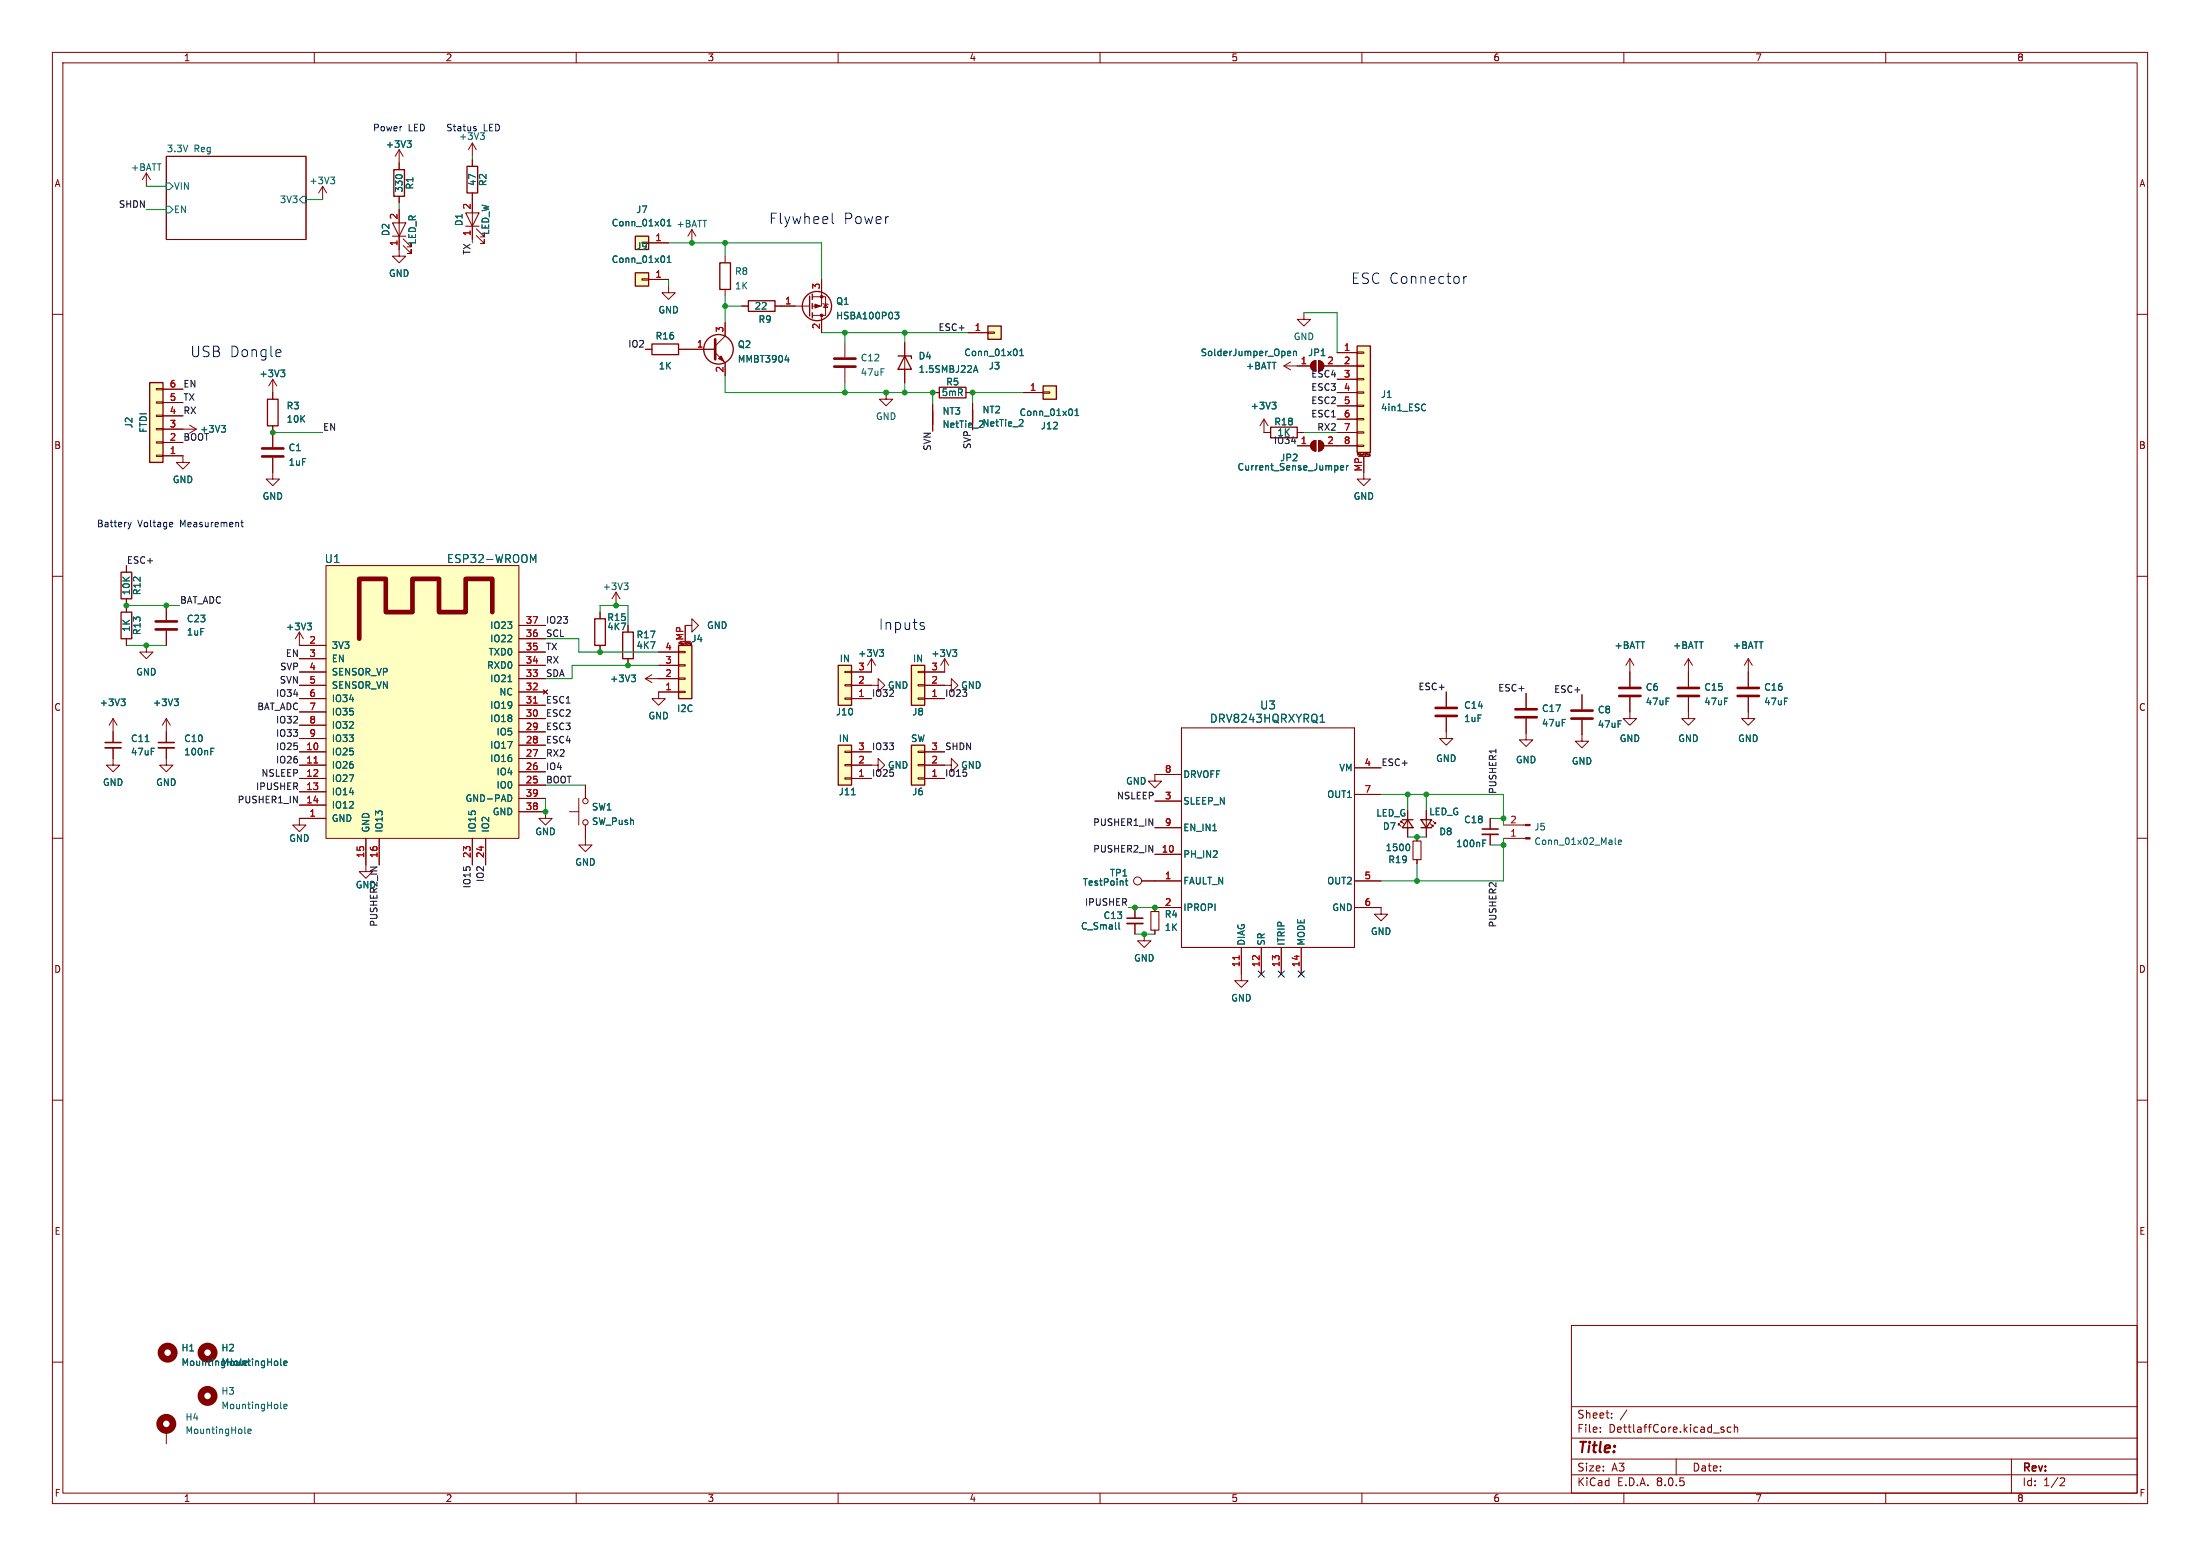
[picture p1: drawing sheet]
<svg xmlns="http://www.w3.org/2000/svg" width="420mm" height="297mm" viewBox="0 0 420 297" stroke-linecap="round" stroke-linejoin="round" font-family="sans-serif">
<g fill="none" stroke="#840000" stroke-width=".19">
<path d="M10 10h400v277h-400zM12 12h396v273h-396zM60 10v2M110 10v2M160 10v2M210 10v2M260 10v2M310 10v2M360 10v2M31.7 29.8h26.7v15.9h-26.7zM10 60h2M408 60h2"/>
<path d="M161.3 65.4v2.8M161.3 70.2v2.8M10 110h2M408 110h2M21.6 137.2v4.5M21.6 137.2l-.8 1.2M21.6 137.2l.8 1.2M31.7 137.2v2.5M31.7 137.2l-.7 1.2M31.7 137.2l.8 1.2M10 160h2M21.6 142.7v3.4h1.3l-1.3 1.2-1.3-1.2h1.3"/>
<path d="M31.7 144.8v1.3h1.3l-1.3 1.2-1.2-1.2h1.2M408 160h2M10 210h2M408 210h2M10 260h2M300 253h108v32h-108zM408 260h2M31.7 273v2.6M300 278.5h108M300 274.5h108M300 268.5h108M305.5 273.2v.2"/>
<path d="M305.5 272.5v.1M307.7 270.5v.2M307.7 269.8v.1M310.6 269.1l-1.3 1.9M320 278.5v3M328.6 272.8l.5 .2 .1 .1-.1 .2-.4 .1M328.6 272.5h.5M330.4 272.5l-.4-.1-.3 .3 .2 .6h.5M331.1 272.5l.2-.1 .4 .1v.9M331.1 271.9v1.5M384 278.5v6.5M60 285v2"/>
<path d="M110 285v2M160 285v2M210 285v2M260 285v2M300 281.5h108M310 285v2M360 285v2M393.5 282.1l.5 .1 .2 .3-1 1.1h1"/>
</g>
<path d="M31.7 34.9h.7l.6 .7-.6 .6h-.7zM31.7 39.4h.7l.6 .6-.6 .6h-.7zM57.8 37.5h.6v1.2h-.6l-.7-.6zM23.1 133.4h.8l-.4 .5M23.6 133.9l.3 .2v.3l-.3 .3M33.3 133.4h.7l-.4 .5M33.8 133.9l.2 .2v.3l-.2 .3M27.7 141.6h.8M46.7 273.4l.2 .2M47.3 273.2l.6-.1v-.3h-.4l-.2 .2 .1 .6h.5M53.6 260.5l.2 .1M54.2 260.2l.6-.1-.1-.2-.3-.1-.2 .2v.6h.5" fill="none" stroke="#006464" stroke-width=".19"/>
<g fill="none" stroke="#840000" stroke-width="1.3">
<circle cx="32" cy="258.2" r="1.27"/>
<circle cx="39.6" cy="258.2" r="1.27"/>
<circle cx="31.7" cy="271.8" r="1.27"/>
</g>
<path d="M20.1 142.7h3" fill="none" stroke="#840000" stroke-width=".33"/>
<path d="M20.1 141.7h3" fill="none" stroke="#840000" stroke-width=".3"/>
<path d="M159.3 70h4M159.3 68.5h4" fill="none" stroke="#840000" stroke-width=".51"/>
<path d="M121.3 45.1h2.5v2.5h-2.5z" fill="#ffffc2"/>
<path d="M122.6 46.2h1.2v.3h-1.2zM123.8 46.4h3.8M132.1 43.8l-.8 1.3M132.1 43.8v2.6M132.1 43.8l.7 1.3M31.7 139.7v2M31.7 142.7v2.1M104.1 154.9v1.3h1.3l-1.3 1.3-1.2-1.3h1.2" fill="none" stroke="#840000" stroke-width=".19"/>
<path d="M121.3 45.1h2.5v2.5h-2.5z" fill="none" stroke="#840000" stroke-width=".25"/>
<path d="M127.4 43.1h.7M127.4 42.2l.3-.3v1.2M40.2 143.4h.5M40.2 142.8h.6" fill="none" stroke="#006464" stroke-width=".19"/>
<path d="M30.2 142.7h3.1" fill="none" stroke="#840000" stroke-width=".33"/>
<path d="M30.2 141.7h3.1" fill="none" stroke="#840000" stroke-width=".3"/>
<path d="M62.2 108h36.9v52h-36.9z" fill="#ffffc2"/>
<g fill="none" stroke="#840000" stroke-width=".19">
<path d="M127.6 54.6v1.3h1.3l-1.3 1.3-1.2-1.3h1.2M123.2 66.7h1.3M129.5 66.7h1.3M62.2 108h36.9v52h-36.9zM99.1 119.4h5M57.1 123.2h5.1M57.1 125.7h5.1M57.1 128.3h5.1M57.1 130.8h5.1M57.1 133.4h5.1M57.1 135.9h5.1M57.1 138.4h5.1"/>
<path d="M99.1 139.7h5M99.1 137.2h5M99.1 134.6h5M99.1 132.1h5M99.1 129.5h5M99.1 127h5M99.1 124.5h5M99.1 121.9h5M103.8 131.7l.7 .8M104.5 131.7l-.7 .8M57.1 156.2h5.1M57.1 143.5h5.1"/>
<path d="M57.1 146.1h5.1M57.1 148.6h5.1M57.1 151.1h5.1M57.1 153.7h5.1M57.1 141h5.1M99.1 149.9h5M99.1 147.3h5M99.1 144.8h5M99.1 142.2h5M99.1 154.9h5M99.1 152.4h5M69.8 160v5.1"/>
<path d="M72.4 160v5.1M90.2 160v5.1M92.7 160v5.1M111.8 160v1.3h1.2l-1.2 1.3-1.3-1.3h1.3"/>
</g>
<path d="M94 116.8v-6.3h-5.1v6.3h-5.1v-6.3h-5.1v6.3h-5v-6.3h-5.1v11.4" fill="none" stroke="#840000" stroke-width=".89"/>
<path d="M101.8 134.2h.8M59.9 145.6h.8" fill="none" stroke="#a90000" stroke-width=".19"/>
<path d="M101.3 105.9l.5 1 .5-1v1.5M97 130.1h.7M97.3 151.7a.68 .68 0 0 1 .4 .6 .68 .68 0 0 1-.4 .7" fill="none" stroke="#006464" stroke-width=".19"/>
<path d="M124.5 65.7h5v2h-5z" fill="none" stroke="#840000" stroke-width=".25"/>
<path d="M121.3 52.1h2.5v2.5h-2.5z" fill="#ffffc2"/>
<g fill="none" stroke="#840000" stroke-width=".19">
<path d="M90.2 27.3v2.5M90.2 30.5v1.3M90.2 36.8v8.9M90.2 27.3l-.8 1.3M90.2 27.3l.7 1.3M90.9 45l1.6 1.5v-.8v.8h-.8M90.9 43.7l1.6 1.5v-.7v.7h-.8M122.6 53.2h1.2v.3h-1.2zM123.8 53.3h3.8M119.9 119.4v1.3M119.9 125.7v1.3M123.2 129.5l1.3 .8"/>
<path d="M123.2 129.5h2.5M124.5 128.8l-1.3 .7M125.7 132.1v1.3h1.3l-1.3 1.2-1.2-1.2h1.2"/>
</g>
<path d="M89.2 31.8h2v5h-2zM121.3 52.1h2.5v2.5h-2.5zM118.9 120.7h2v5h-2z" fill="none" stroke="#840000" stroke-width=".25"/>
<path d="M91.7 25.3h.8l-.5 .5M92.2 25.8l.3 .3v.3l-.3 .2M127.4 50.1h.7M127.4 49.2l.3-.4v1.3M120.5 128.8h.8l-.4 .5M121.1 129.3l.2 .3v.3l-.2 .2" fill="none" stroke="#006464" stroke-width=".19"/>
<path d="M88.9 40.6h2.5l-1.2 2.6zM88.9 43.2h2.5" fill="none" stroke="#840000" stroke-width=".2"/>
<path d="M129.5 123.2h2.6v10.2h-2.6z" fill="#ffffc2"/>
<g fill="none" stroke="#840000" stroke-width=".19">
<path d="M138.4 48.9v1.3M138.4 55.2v1.3M141.6 58.4h1.3M148 58.4h6.6M155.1 56.6h2.5v3.6h-2.5M156.8 53.3v5.1h-1.7M157.1 57.9l1 .3M157.6 58l.4 .7h-.8zM130.8 66.7h5.7M136.5 67.3l1.9 1.9v2.6M138.4 61.6v2.5l-1.9 1.9M156.8 60.2v3.3"/>
<path d="M178.1 74.9h1.2M184.4 74.9h1.3M114.6 116.8v1.3M117.6 113l-.8 1.3M117.6 113v2.6M117.6 113l.8 1.3M132.1 119.4v1.3l1.2-1.3-1.2-1.3v1.3h-1.3v3M114.6 123.2v1.3M125.7 132.1h3.8M125.7 129.5h3.8M125.7 127h3.8M125.7 124.5h3.8"/>
<path d="M129.5 124.3h1.3v.3h-1.3zM129.5 126.9h1.3v.2h-1.3zM129.5 129.4h1.3v.3h-1.3zM129.5 132h1.3v.2h-1.3zM129.6 123v-.4l.1 .3 .2-.3v.4M129.8 122.4h2M131.1 122.6v.3M131.3 122.6h.1M276.1 132.1v2.8M276.1 136.9v2.8M311.1 135.9v1.3h1.3l-1.3 1.2-1.2-1.2h1.2M311.1 125.7l-.7 1.3"/>
<path d="M311.1 125.7v2.6M311.1 125.7l.8 1.3M322.3 135.9v1.3h1.3l-1.3 1.2-1.2-1.2h1.2M57.1 156.2v1.3h1.3l-1.3 1.3-1.2-1.3h1.2M108.7 154.9h1.8M110.5 152.4v5.1M111.8 149.9v2.5M111.8 157.5v2.5M272.3 156.2v3.6M273 157.2l.6 .5v-.2v.2h-.3M273.6 156.7l.5 .5v-.2v.2h-.3M284.5 156.2v2"/>
<path d="M284.5 159.3v2M69.8 165.1v1.3h1.3l-1.3 1.2-1.2-1.2h1.2M216.7 173.2v2.1M216.7 176.3v2M220.5 173.2v.8M220.5 177.5v.8"/>
<circle cx="111.8" cy="157" r=".51"/>
<circle cx="111.8" cy="152.9" r=".51"/>
</g>
<g fill="none" stroke="#840000" stroke-width=".25">
<path d="M137.4 50.2h2v5h-2zM142.9 57.4h5.1v2h-5.1zM154.6 56.5v3.8M155.1 56.1v1.1M155.1 57.9v1M155.1 59.7v1M179.3 73.9h5.1v2h-5.1zM113.5 118.1h2.1v5.1h-2.1zM129.5 123.2h2.6v10.2h-2.6zM271.3 156.5h2l-1 1.5zM271.3 158h2"/>
<circle cx="156" cy="58.4" r="2.79"/>
<circle cx="137.2" cy="66.7" r="2.82"/>
</g>
<path d="M136.5 64.8v3.8M274.1 136.7h4M274.1 135.1h4" fill="none" stroke="#840000" stroke-width=".51"/>
<g fill="#840000" stroke="#840000" stroke-width=".19">
<path d="M137.2 68.5l.5-.6 .5 1.1z"/>
<path d="M155.6 58l1 .4-1 .4z"/>
<circle cx="156.8" cy="56.6" r=".25"/>
<circle cx="156.8" cy="60.2" r=".25"/>
</g>
<path d="M170.8 59.6h.8l-.4 .5 .3 .1 .1 .4-.2 .3h-.4M149.9 68.7h.7M150.5 68.3v.8M119.1 111.3h.8l-.4 .5M119.7 111.8l.2 .2v.3l-.2 .2M213.6 176.1v1.1l.2 .2M283.1 161h.4M283.1 160.3h.6" fill="none" stroke="#006464" stroke-width=".19"/>
<path d="M283 159.3h3M215.1 176.3h3.1" fill="none" stroke="#840000" stroke-width=".33"/>
<path d="M283 158.2h3M215.1 175.3h3.1" fill="none" stroke="#840000" stroke-width=".3"/>
<path d="M219.7 174h1.5v3.5h-1.5z" fill="none" stroke="#840000" stroke-width=".2"/>
<path d="M188.6 62.2h2.5v2.6h-2.5z" fill="#ffffc2"/>
<path d="M184.8 63.5h3.8M188.6 63.4h1.3v.2h-1.3z" fill="none" stroke="#840000" stroke-width=".19"/>
<path d="M188.6 62.2h2.5v2.6h-2.5z" fill="none" stroke="#840000" stroke-width=".25"/>
<path d="M194.7 67.9h.7M194.7 67l.3-.4v1.3" fill="none" stroke="#006464" stroke-width=".19"/>
<path d="M160 142.2h2.6v7.7h-2.6z" fill="#ffffc2"/>
<path d="M161.3 143.4h1.3v.2h-1.3zM161.3 145.9h1.3v.3h-1.3zM161.3 148.5h1.3v.2h-1.3zM162.6 148.6h3.8M162.6 146.1h3.8M162.6 143.5h3.8" fill="none" stroke="#840000" stroke-width=".19"/>
<path d="M160 142.2h2.6v7.7h-2.6z" fill="none" stroke="#840000" stroke-width=".25"/>
<path d="M162.6 151.7h.7" fill="none" stroke="#006464" stroke-width=".19"/>
<path d="M160 127h2.6v7.6h-2.6z" fill="#ffffc2"/>
<g fill="none" stroke="#840000" stroke-width=".19">
<path d="M248.9 59.7v1.3h1.3l-1.3 1.2-1.3-1.2h1.3M185.7 77v5M245.1 69.9l1.3 .7M245.1 69.9h5.1M246.4 69.1l-1.3 .8M250.5 69.1l.7-.3v2.1a1.02 1.02 0 0 1-.9-.7 1.02 1.02 0 0 1 .2-1.1zM251.7 68.8a1.02 1.02 0 0 1 1 1.1 1.02 1.02 0 0 1-1 1zM252.7 69.9h2.6M241.3 80l-.8 1.3M241.3 80v2.6M241.3 80l.8 1.3M161.3 128.1h1.3v.3h-1.3z"/>
<path d="M161.3 130.7h1.3v.2h-1.3zM161.3 133.2h1.3v.3h-1.3zM162.6 130.8h5v-1.3l1.3 1.3-1.3 1.3v-1.3M162.6 133.4h3.8M166.4 125.7v2.6h-3.8M166.4 125.7l.7 1.3M166.4 125.7l-.8 1.3M276.1 139.7v1.3h1.3l-1.3 1.2-1.3-1.2h1.3M322.3 128.3v2.8M322.3 133.1v2.8M333.8 133.1v4.1h1.2l-1.2 1.2-1.3-1.2h1.3M333.8 125.7v5.4"/>
<path d="M333.8 125.7l-.8 1.3M333.8 125.7l.7 1.3M166.4 146.1h1.2v-1.3l1.3 1.3-1.3 1.2v-1.2M220.5 152.9h5.1M220.5 147.8h5.1M220.5 158h5.1M258.6 146.6h5.1M258.6 151.6h5.1M267.2 157.2h-.2v.3v-.3l.5 .5M267.7 156.7h-.2v.3v-.3l.5 .5M268.7 156.5v3.3M270.5 159.8v.7"/>
<path d="M218.4 178.3v1.3h1.3l-1.3 1.2-1.2-1.2h1.2M220.5 168.1h5.1M220.5 163.1h5.1M220.5 173.2h5.1M258.6 173.2h5.1v1.3h1.2l-1.2 1.3-1.3-1.3h1.3M258.6 168.1h5.1M270.5 164.1v.7M237 180.8v6.4h1.3l-1.3 1.3-1.3-1.3h1.3M240.8 180.8v5.1M244.6 180.8v5.1M248.4 180.8v5.1"/>
</g>
<path d="M185.7 78.2v2.6M160 127h2.6v7.6h-2.6zM267.7 156.5h2M268.7 156.5l1 1.5h-2z" fill="none" stroke="#840000" stroke-width=".25"/>
<path d="M320.3 132.8h4.1M320.3 131.3h4.1M331.7 132.8h4.1M331.7 131.3h4.1" fill="none" stroke="#840000" stroke-width=".51"/>
<g fill="#840000" stroke="#840000" stroke-width=".19">
<path d="M250.5 69.1l.7-.3v2.1a1.02 1.02 0 0 1-.9-.7 1.02 1.02 0 0 1 .2-1.1z"/>
<path d="M251.7 68.8a1.02 1.02 0 0 1 1 1.1 1.02 1.02 0 0 1-1 1z"/>
</g>
<path d="M242.8 76.8h.8l-.4 .5M243.4 77.3l.2 .2v.3l-.2 .2M245.9 67.8h.4M245.9 67.1l.3-.1 .2 .3-.6 .2M246.9 67.2l.2-.2 .3 .1 .1 .8M246.9 67v.9M195.3 80.3l-.1 .3-.7 .8h.8M167.9 124h.8l-.5 .5M168.4 124.5l.3 .2v.4l-.3 .2M252 137.9h.9M252.3 136.6l.1-.3v1.6M268.8 161.1a.79 .79 0 0 1 0 1.3" fill="none" stroke="#006464" stroke-width=".19"/>
<path d="M225.6 138.9h33v41.9h-33zM269.7 160.5h1.6v3.6h-1.6z" fill="none" stroke="#840000" stroke-width=".2"/>
<path d="M236.6 182.4v.7" fill="none" stroke="#a90000" stroke-width=".19"/>
<path d="M199.1 73.7h2.6v2.5h-2.6z" fill="#ffffc2"/>
<g fill="none" stroke="#840000" stroke-width=".19">
<path d="M52.1 74.9v1.3M169.2 74.9v1.3h1.2l-1.2 1.3-1.3-1.3h1.3M172.7 65.4v7.6M178.1 77.2v5.1M195.3 74.9h3.8M199.1 74.8h1.3v.3h-1.3zM34.9 87v1.3h-1.2l1.2 1.2 1.3-1.2h-1.3M52.1 87.4v4h1.2l-1.2 1.3-1.3-1.3h1.3M52.1 81.3v4M241.3 82.6h1.3M247.6 85.1h2.6M247.6 82.6h1.3"/>
<path d="M250.5 84.4l.7-.3v2a1.02 1.02 0 0 1-.9-.6 1.02 1.02 0 0 1 .2-1.1zM251.7 84.1a1.02 1.02 0 0 1 1 1 1.02 1.02 0 0 1-1 1zM252.7 85.1h2.6M311.1 128.3v2.8M311.1 133.1v2.8M322.3 125.7l-.7 1.3M322.3 125.7v2.6M322.3 125.7l.8 1.3M220.5 147.8v1.3h1.2l-1.2 1.3-1.3-1.3h1.3M217.9 168.1h2.6"/>
<circle cx="217.2" cy="168.1" r=".76"/>
</g>
<path d="M51.1 76.2h2v5.1h-2zM171.4 67.9h2.6v.6M172.7 67.9l1.3 2.6h-2.6zM178.1 78.5v2.5M199.1 73.7h2.6v2.5h-2.6zM242.6 81.5h5v2.1h-5z" fill="none" stroke="#840000" stroke-width=".25"/>
<path d="M185.8 71.1l.5-1.3 .4 1.3M186 70.7h.6M205.2 79.3h.7M205.2 78.4l.4-.4v1.3M255.9 89.3l.6-.1-.1-.3h-.3l-.2 .2 .1 .6h.4M257 88.9v.8M257.4 88.9l-.4 .2M214.8 168.1h.5M215 167.7v1.1l.3 .2" fill="none" stroke="#006464" stroke-width=".19"/>
<path d="M50 87.1h4.1M50 85.6h4.1M309.1 132.8h4.1M309.1 131.3h4.1" fill="none" stroke="#840000" stroke-width=".51"/>
<g fill="#840000" stroke="#840000" stroke-width=".19">
<path d="M250.5 84.4l.7-.3v2a1.02 1.02 0 0 1-.9-.6 1.02 1.02 0 0 1 .2-1.1z"/>
<path d="M251.7 84.1a1.02 1.02 0 0 1 1 1 1.02 1.02 0 0 1-1 1z"/>
</g>
<path d="M259.1 66h2.5v20.4h-2.5z" fill="#ffffc2"/>
<g fill="none" stroke="#840000" stroke-width=".19">
<path d="M255.3 67.3h3.8M255.3 69.9h3.8M255.3 72.4h3.8M255.3 74.9h3.8M255.3 77.5h3.8M259.1 79.9h1.2v.2h-1.2zM259.1 77.3h1.2v.3h-1.2zM259.1 74.8h1.2v.3h-1.2zM259.1 72.3h1.2v.2h-1.2zM259.1 69.7h1.2v.3h-1.2zM259.1 67.2h1.2v.2h-1.2zM255.3 80h3.8"/>
<path d="M255.3 82.6h3.8M255.3 85.1h3.8M259.1 85h1.2v.2h-1.2zM259.1 82.4h1.2v.3h-1.2zM259.2 86.9v-.4l.1 .3 .1-.3v.4M259.3 87.1h2.1M260.3 87.1v4.3h1.3l-1.3 1.3-1.2-1.3h1.2M260.6 86.5v.4M260.8 86.5h.1M261.4 86.7v.2h.1M261.4 86.7h.1v.3h-.1M261.4 86.7h.1"/>
<path d="M24.1 108v1.2M24.1 114.3v1.3M180.3 130.8h1.3v-1.3l1.3 1.3-1.3 1.3v-1.3M180.3 146.1h1.3v-1.3l1.3 1.3-1.3 1.2v-1.2"/>
</g>
<path d="M259.1 66h2.5v20.4h-2.5zM23.1 109.2h2v5.1h-2z" fill="none" stroke="#840000" stroke-width=".25"/>
<path d="M271.9 77.1l.3 .2M272.2 78.3l-.3 .1" fill="none" stroke="#006464" stroke-width=".19"/>
<path d="M174 142.2h2.5v7.7h-2.5z" fill="#ffffc2"/>
<path d="M175.3 143.4h1.2v.2h-1.2zM175.3 145.9h1.2v.3h-1.2zM175.3 148.5h1.2v.2h-1.2zM176.5 148.6h3.8M176.5 146.1h3.8M176.5 143.5h3.8" fill="none" stroke="#840000" stroke-width=".19"/>
<path d="M174 142.2h2.5v7.7h-2.5z" fill="none" stroke="#840000" stroke-width=".25"/>
<path d="M174 127h2.5v7.6h-2.5z" fill="#ffffc2"/>
<g fill="none" stroke="#840000" stroke-width=".19">
<path d="M27.9 33l-.7 1.3M27.9 33v2.6M27.9 33l.8 1.3M61.6 35.6l-.8 1.2M61.6 35.6v2.5M61.6 35.6l.8 1.2M76.2 28.6v3.8M76.2 37.5v1.2M76.2 28.6l-.8 1.2M76.2 28.6l.8 1.2M76.2 40v8.9h1.3l-1.3 1.3-1.3-1.3h1.3M77 46.9l1.5 1.5v-.8v.8h-.8"/>
<path d="M77 45.6l1.5 1.5v-.7v.7h-.8M31.7 115.6v2.8M31.7 120.4v2.8M57.1 120.7l-.7 1.2M57.1 120.7v2.5M57.1 120.7l.8 1.2M175.3 128.1h1.2v.3h-1.2zM175.3 130.7h1.2v.2h-1.2zM175.3 133.2h1.2v.3h-1.2zM176.5 133.4h3.8M176.5 130.8h3.8M180.3 125.7v2.6h-3.8"/>
<path d="M180.3 125.7l.8 1.3M180.3 125.7l-.7 1.3M291.3 137.2v4h1.3l-1.3 1.3-1.2-1.3h1.2M291.3 132.3v2.8M302 140.2v1.3h1.3l-1.3 1.2-1.3-1.2h1.3"/>
</g>
<path d="M75.2 32.4h2v5.1h-2zM174 127h2.5v7.6h-2.5z" fill="none" stroke="#840000" stroke-width=".25"/>
<path d="M74.9 42.5h2.6l-1.3 2.6zM74.9 45.1h2.6" fill="none" stroke="#840000" stroke-width=".2"/>
<path d="M63.1 33.8h.8l-.4 .5M63.7 34.3l.2 .2v.3l-.2 .3M77.7 26.9h.8l-.4 .5M78.3 27.4l.2 .2v.3l-.2 .2M58.7 118.9h.7l-.4 .5M59.2 119.4l.2 .3v.3l-.2 .2M181.9 124h.7l-.4 .5M182.4 124.5l.2 .2v.4l-.2 .2M53.6 268.7l.2 .2M54.2 268.5l.6-.2-.1-.2-.3-.1-.2 .2v.6h.5" fill="none" stroke="#006464" stroke-width=".19"/>
<path d="M29.7 118.6h4.1M29.7 120.1h4.1M289.3 136.9h4.1M289.3 135.4h4.1" fill="none" stroke="#840000" stroke-width=".51"/>
<circle cx="39.6" cy="266.4" r="1.27" fill="none" stroke="#840000" stroke-width="1.3"/>
<path d="M28.6 73h2.5v15.3h-2.5z" fill="#ffffc2"/>
<g fill="none" stroke="#840000" stroke-width=".19">
<path d="M76.2 31.1v1.3M76.2 37.5v1.2M90.2 30.5v1.3M90.2 36.8v3.8M76.2 40v2.5M76.2 45.1v2.5M90.2 43.2v2.5M123.8 46.4h3.8M123.8 53.3h3.8M141.6 58.4h1.3M148 58.4h3.8M156.8 53.3v2.6"/>
<path d="M29.8 74.2h1.3v.2h-1.3zM29.8 76.7h1.3v.3h-1.3zM29.8 79.2h1.3v.3h-1.3zM31.1 79.4h3.8M31.1 76.8h3.8M31.1 74.3h3.8M52.1 72.4l-.8 1.3M52.1 72.4v3.8M52.1 72.4l.7 1.3M123.2 66.7h1.3M129.5 66.7h7M138.4 61.6v2.5"/>
<path d="M138.4 69.2v2.6M156.8 61v2.5M172.7 65.4v2.5M172.7 70.5v2.5M178.1 77.2v5.1M178.1 74.9h1.2M184.4 74.9h1.3M184.8 63.5h3.8M185.7 77v5M195.3 74.9h3.8M247.6 69.9h2.6M252.7 69.9h6.4"/>
<path d="M255.3 74.9h3.8M255.3 67.3h3.8M255.3 72.4h3.8M255.3 77.5h3.8M29.8 81.8h1.3v.2h-1.3zM29.8 84.3h1.3v.3h-1.3zM29.8 86.9h1.3v.2h-1.3zM31.1 87h3.8M31.1 84.5h3.8M31.1 81.9h6.4M36.2 81.2l1.3 .7M37.5 81.9l-1.3 .8"/>
<path d="M52.1 81.3v4M52.1 87.4v2.8M241.3 82.6h1.3M247.6 82.6h1.3M247.6 85.1h2.6M252.7 85.1h6.4M255.3 80h3.8M255.3 82.6h3.8M260.3 87.1v3.1M24.1 108v1.2M24.1 114.3v2.5M31.7 115.6v2.8"/>
<path d="M99.1 119.4h5M114.6 116.8v1.3M119.9 119.4v1.3M130.8 119.4v3M21.6 139.7v2M24.1 121.9v1.3M27.9 123.2v1.3h1.3l-1.3 1.2-1.2-1.2h1.2M31.7 120.4v2.8M31.7 139.7v2M57.1 133.4h5.1M57.1 130.8h5.1M57.1 128.3h5.1"/>
<path d="M57.1 123.2h5.1M57.1 125.7h5.1M57.1 135.9h5.1M57.1 138.4h5.1M99.1 132.1h5M99.1 129.5h5M99.1 127h5M99.1 124.5h5M99.1 139.7h5M99.1 137.2h5M99.1 134.6h5M99.1 121.9h5"/>
<path d="M103.8 131.7l.7 .8M104.5 131.7l-.7 .8M114.6 123.2v1.3M119.9 125.7v1.3M125.7 132.1h3.8M125.7 129.5h3.8M125.7 127h3.8M125.7 124.5h3.8M162.6 133.4h3.8M162.6 130.8h3.8M162.6 128.3h3.8M176.5 133.4h3.8"/>
<path d="M176.5 130.8h3.8M176.5 128.3h3.8M276.1 132.1v2.8M276.1 136.9v2.8M291.3 132.3v2.8M291.3 137.2v2.8M302 132.6v2.8M302 137.4v2.8M311.1 128.3v2.8M311.1 133.1v2.8M322.3 128.3v2.8M322.3 133.1v2.8"/>
<path d="M333.8 128.3v2.8M333.8 133.1v2.8M21.6 142.7v2.1M31.7 142.7v2.1M57.1 148.6h5.1M57.1 146.1h5.1M57.1 143.5h5.1M57.1 156.2h5.1M57.1 151.1h5.1M57.1 153.7h5.1M57.1 141h5.1M99.1 149.9h5"/>
<path d="M99.1 147.3h5M99.1 144.8h5M99.1 142.2h5M99.1 154.9h5M99.1 152.4h5M111.8 149.9v2.5M111.8 157.5v2.5M162.6 148.6h3.8M162.6 146.1h3.8M162.6 143.5h3.8M176.5 148.6h3.8M176.5 146.1h3.8"/>
<path d="M176.5 143.5h3.8M220.5 152.9h5.1M220.5 147.8h5.1M220.5 158h5.1M258.6 146.6h5.1M258.6 151.6h5.1M268.7 158v1.8M270.5 159.8v.7M272.3 158v1.8M284.5 156.2v2M284.5 159.3v2M287 157.5h4.2"/>
<path d="M69.8 160v5.1M72.4 160v5.1M90.2 160v5.1M92.7 160v5.1M216.7 173.2v2.1M216.7 176.3v2M217.9 168.1h7.7M220.5 177.5v.8M220.5 163.1h5.1M225.6 173.2h-5.1v.8M258.6 168.1h5.1M258.6 173.2h5.1"/>
<path d="M270.5 164.1v.7M287 160h4.2M237 180.8v5.1M240.8 180.8v5.1M244.6 180.8v5.1M248.4 180.8v5.1"/>
</g>
<path d="M28.6 73h2.5v15.3h-2.5zM23.1 116.8h2v5.1h-2z" fill="none" stroke="#840000" stroke-width=".25"/>
<g fill="none" stroke="#006464" stroke-width=".19">
<path d="M77.7 26.9h.8l-.4 .5M78.3 27.4l.2 .2v.3l-.2 .2M127.4 43.1h.7M127.4 42.2l.3-.3v1.2M127.4 49.2l.3-.4v1.3M127.4 50.1h.7M170.8 59.6h.8l-.4 .5 .3 .1 .1 .4-.2 .3h-.4M53.6 70.6h.8l-.5 .5M54.1 71.1l.3 .3v.3l-.3 .2M149.9 68.7h.7M150.5 68.3v.8M185.8 71.1l.5-1.3 .4 1.3"/>
<path d="M186 70.7h.6M194.7 67.9h.7M194.7 67l.3-.4v1.3M205.2 79.3h.7M205.2 78.4l.4-.4v1.3M242.8 76.8h.8l-.4 .5M243.4 77.3l.2 .2v.3l-.2 .2M245.9 67.8h.4M245.9 67.1l.3-.1 .2 .3-.6 .2M246.9 67.2l.2-.2 .3 .1 .1 .8M246.9 67v.9M271.9 77.1l.3 .2"/>
<path d="M272.2 78.3l-.3 .1M42.3 81.2h.7l-.4 .5M42.8 81.7l.2 .3v.3l-.2 .2M195.3 80.3l-.1 .3-.7 .8h.8M255.9 89.3l.6-.1-.1-.3h-.3l-.2 .2 .1 .6h.4M257 88.9v.8M257.4 88.9l-.4 .2M58.7 118.9h.7l-.4 .5M59.2 119.4l.2 .3v.3l-.2 .2M101.3 105.9l.5 1 .5-1v1.5M23.1 133.4h.8l-.4 .5M23.6 133.9l.3 .2v.3l-.3 .3"/>
<path d="M33.3 133.4h.7l-.4 .5M33.8 133.9l.2 .2v.3l-.2 .3M97 130.1h.7M120.5 128.8h.8l-.4 .5M121.1 129.3l.2 .3v.3l-.2 .2M167.9 124h.8l-.5 .5M168.4 124.5l.3 .2v.4l-.3 .2M181.9 124h.7l-.4 .5M182.4 124.5l.2 .2v.4l-.2 .2M252 137.9h.9M252.3 136.6l.1-.3v1.6M27.7 141.6h.8"/>
<path d="M40.2 143.4h.5M40.2 142.8h.6M97.3 151.7a.68 .68 0 0 1 .4 .6 .68 .68 0 0 1-.4 .7M162.6 151.7h.7M308.3 159.9v1.1l.2 .2M213.6 176.1v1.1l.2 .2M214.8 168.1h.5M215 167.7v1.1l.3 .2M268.8 161.1a.79 .79 0 0 1 0 1.3M283.1 160.3h.6M283.1 161h.4M308.9 160.8l.7-.1-.1-.3-.4-.1-.2 .2 .1 .6h.5"/>
<path d="M53.6 260.5l.2 .1M54.2 260.2l.6-.1-.1-.2-.3-.1-.2 .2v.6h.5"/>
</g>
<g fill="#840000" stroke="#840000" stroke-width=".19">
<path d="M291.2 157.4h.9v.2h-.9z"/>
<path d="M291.2 159.9h.9v.2h-.9z"/>
</g>
<path d="M300 137.2h4M300 135.6h4" fill="none" stroke="#840000" stroke-width=".51"/>
<path d="M285.6 143v.7" fill="none" stroke="#0f0f0f" stroke-width=".19"/>
<g fill="none" stroke="#0000c2" stroke-width=".19">
<path d="M90.6 24.6h.3v.2l-.4 .2M90.6 24.1l.3 .1M158.9 40.7v1.7l.3 .3M279.4 52.8v1.3M280 52.8l-.4 .1-.2 .3M53.3 66.7l.2 .1 .1 .4-.9 .2M53.5 68l-.2 .1M24.4 99.7l.3 .9M25 99.7l-.3 .9M32.8 99.7l.2 .3-.6 .1M46 99.7h.5M46.2 99.3v1.1l.3 .2"/>
<path d="M24.7 100.6l-.1 .3M32.9 100.5l-.1 .1M175.9 119.5l.5 .1 .1 .3-.3 .2h-.4M175.9 118.8l.5 .1"/>
</g>
<g fill="none" stroke="#009600" stroke-width=".19">
<path d="M27.9 35.6h3.8M58.4 38.1h3.2M76.2 38.7v1.3M90.2 29.8v.7M27.9 40h3.8M90.2 45.7v.7M127.6 46.4h29.2v6.9M127.6 53.3v1.3M138.4 46.4v2.5M138.4 56.5v5.1M138.4 58.4h3.2M248.9 59.7h6.4v7.6"/>
<path d="M138.4 71.8v3.1h39.7v2.3M156.8 63.5h28M161.3 63.5v1.9M161.3 73v1.9M172.7 63.5v1.9M172.7 73v1.9M195.3 74.9h-9.6v2.1M52.1 82.6h9.5M248.9 82.6h6.4M24.1 115.6h10.2M114.6 116.8v-1.2h5.3v3.8M24.1 123.2h7.6"/>
<path d="M104.1 121.9h6.4v2.6h15.2M125.7 127h-16.5v2.5h-5.1M104.1 149.9h7.7M104.1 152.4v2.5M263.7 151.6h23.3v5.9M268.7 151.6v3.1M268.7 159.8h3.6M272.3 151.6v3.1M284.5 156.2h2.5M215.4 173.2h5.1M216.7 178.3h3.8M270.5 164.8v3.3"/>
<path d="M284.5 161.3h2.5M287 160v8.1h-23.3"/>
</g>
<path d="M240.2 185.3l1.2 1.2M241.4 185.3l-1.2 1.2M244 185.3l1.2 1.2M245.2 185.3l-1.2 1.2M247.8 185.3l1.2 1.2M249 185.3l-1.2 1.2" fill="none" stroke="#000084" stroke-width=".19"/>
<path d="M101.8 134.2h.8M59.9 145.6h.8M236.6 182.4v.7" fill="none" stroke="#a90000" stroke-width=".19"/>
<g fill="#009600" stroke="#009600" stroke-width=".19">
<circle cx="172.7" cy="74.9" r=".46"/>
<circle cx="161.3" cy="74.9" r=".46"/>
<circle cx="169.2" cy="74.9" r=".46"/>
<circle cx="172.7" cy="63.5" r=".46"/>
<circle cx="138.4" cy="46.4" r=".46"/>
<circle cx="132.1" cy="46.4" r=".46"/>
<circle cx="138.4" cy="58.4" r=".46"/>
<circle cx="161.3" cy="63.5" r=".46"/>
<circle cx="220.5" cy="173.2" r=".46"/>
<circle cx="216.7" cy="173.2" r=".46"/>
<circle cx="287" cy="161.3" r=".46"/>
<circle cx="218.4" cy="178.3" r=".46"/>
<circle cx="270.5" cy="168.1" r=".46"/>
<circle cx="270.5" cy="159.8" r=".46"/>
<circle cx="52.1" cy="82.6" r=".46"/>
<circle cx="27.9" cy="123.2" r=".46"/>
<circle cx="24.1" cy="115.6" r=".46"/>
<circle cx="31.7" cy="115.6" r=".46"/>
<circle cx="178.1" cy="74.9" r=".46"/>
<circle cx="185.7" cy="74.9" r=".46"/>
<circle cx="117.6" cy="115.6" r=".46"/>
<circle cx="119.9" cy="127" r=".46"/>
<circle cx="114.6" cy="124.5" r=".46"/>
<circle cx="268.7" cy="151.6" r=".46"/>
<circle cx="272.3" cy="151.6" r=".46"/>
<circle cx="287" cy="156.2" r=".46"/>
<circle cx="104.1" cy="154.9" r=".46"/>
</g>
<g font-size="2.8" fill="#0000c2">
<text x="146.7" y="42.9">Flywheel</text>
<text x="160.9" y="42.9">Power</text>
<text x="257.8" y="54.4">ESC Connector</text>
<text x="36.2" y="68.3">USB Dongle</text>
<text x="167.6" y="120.4">Inputs</text>
</g>
<text font-size="2.8" fill="#840000" x="301" y="277.9">Title:</text>
<g font-size="2.1" fill="#006464">
<text x="61.9" y="107.7">U1</text>
<text x="85.2" y="107.7">ESP32-WROOM</text>
<text x="240.5" y="135.6">U3</text>
<text x="230.9" y="138.2">DRV8243HQRXYRQ1</text>
</g>
<g font-size="2.1" fill="#840000">
<text x="301" y="273.7">File:</text>
<text x="301" y="271">Sheet:</text>
<text x="307.1" y="273.7">DettlaffCore.kicad_sch</text>
<text x="301" y="281.1">Size:</text>
<text x="307.6" y="281.1">A3</text>
<text x="323" y="281.1">Date:</text>
<text x="386" y="281.3">Rev:</text>
<text x="301" y="283.9">KiCad</text>
<text x="308.7" y="283.9">E.D.A.</text>
<text x="316.3" y="283.9">8.0.5</text>
<text x="386" y="283.9">Id:</text>
<text x="390.1" y="283.9">1/2</text>
</g>
<g font-size="1.8" fill="#840000">
<text x="35" y="11.9">1</text>
<text x="85" y="11.9">2</text>
<text x="135" y="11.9">3</text>
<text x="185" y="11.9">4</text>
<text x="235" y="11.9">5</text>
<text x="285" y="11.9">6</text>
<text x="335" y="11.9">7</text>
<text x="385" y="11.9">8</text>
<text x="10.3" y="35.9">A</text>
<text x="408.3" y="35.9">A</text>
<text x="10.3" y="85.9">B</text>
<text x="408.2" y="85.9">B</text>
<text x="10.3" y="135.9">C</text>
<text x="408.2" y="135.9">C</text>
<text x="272.7" y="155.8">LED_G</text>
<text x="262.6" y="156.1">LED_G</text>
<text x="10.3" y="185.9">D</text>
<text x="408.2" y="185.9">D</text>
<text x="10.3" y="235.9">E</text>
<text x="408.3" y="235.9">E</text>
<text x="10.3" y="285.9">F</text>
<text x="35" y="286.9">1</text>
<text x="85" y="286.9">2</text>
<text x="135" y="286.9">3</text>
<text x="185" y="286.9">4</text>
<text x="235" y="286.9">5</text>
<text x="285" y="286.9">6</text>
<text x="335" y="286.9">7</text>
<text x="385" y="286.9">8</text>
<text x="408.3" y="285.9">F</text>
</g>
<g font-size="1.8" fill="#006464">
<text x="31.7" y="29.1">3.3V</text>
<text x="37" y="29.1">Reg</text>
<text x="73.6" y="28.4">+3V3</text>
<text x="87.5" y="26.9">+3V3</text>
<text x="24.9" y="32.8">+BATT</text>
<text x="59" y="35.4">+3V3</text>
<text x="91" y="35.6" transform="rotate(-90 91 35.6)">47</text>
<text x="93.1" y="35.6" transform="rotate(-90 93.1 35.6)">R2</text>
<text x="33.1" y="36.4">VIN</text>
<text x="33.1" y="40.9">EN</text>
<text x="53.3" y="39">3V3</text>
<text x="77.1" y="36.8" transform="rotate(-90 77.1 36.8)">330</text>
<text x="79.1" y="36.3" transform="rotate(-90 79.1 36.3)">R1</text>
<text x="121.4" y="40.9">J7</text>
<text x="74.5" y="45.2" transform="rotate(-90 74.5 45.2)">D2</text>
<text x="79.6" y="46.8" transform="rotate(-90 79.6 46.8)">LED_R</text>
<text x="88.5" y="43.3" transform="rotate(-90 88.5 43.3)">D1</text>
<text x="93.6" y="44.9" transform="rotate(-90 93.6 44.9)">LED_W</text>
<text x="116.7" y="43.4">Conn_01x01</text>
<text x="121.4" y="47.9">J9</text>
<text x="129" y="43.6">+BATT</text>
<text x="74.2" y="53.1">GND</text>
<text x="116.7" y="50.4">Conn_01x01</text>
<text x="140.2" y="52.7">R8</text>
<text x="140.2" y="55.4">1K</text>
<text x="144" y="59.3">22</text>
<text x="159.5" y="58.4">Q1</text>
<text x="125.1" y="65">R16</text>
<text x="125.6" y="60">GND</text>
<text x="144.7" y="61.8">R9</text>
<text x="159.5" y="61.1">HSBA100P03</text>
<text x="246.9" y="65.1">GND</text>
<text x="125.7" y="70.7">1K</text>
<text x="140.8" y="66.6">Q2</text>
<text x="140.8" y="69.4">MMBT3904</text>
<text x="164.2" y="69.2">C12</text>
<text x="164.2" y="71.9">47uF</text>
<text x="175.3" y="68.8">D4</text>
<text x="175.3" y="71.3">1.5SMBJ22A</text>
<text x="184" y="68.2">Conn_01x01</text>
<text x="188.7" y="70.7">J3</text>
<text x="229.1" y="68.2">SolderJumper_Open</text>
<text x="237.8" y="70.7">+BATT</text>
<text x="249.6" y="68.2">JP1</text>
<text x="49.4" y="72.2">+3V3</text>
<text x="179.7" y="75.8">5mR</text>
<text x="180.5" y="73.8">R5</text>
<text x="263.5" y="76.1">J1</text>
<text x="25.5" y="81.8" transform="rotate(-90 25.5 81.8)">J2</text>
<text x="28.2" y="82.7" transform="rotate(-90 28.2 82.7)">FTDI</text>
<text x="38.1" y="82.8">+3V3</text>
<text x="54.6" y="78.3">R3</text>
<text x="54.6" y="80.9">10K</text>
<text x="167.1" y="80.4">GND</text>
<text x="179.8" y="81.9">NetTie_2 NetTie_2</text>
<text x="179.8" y="79.3">NT3</text>
<text x="187.5" y="79.1">NT2</text>
<text x="194.5" y="79.6">Conn_01x01</text>
<text x="198.6" y="82.1">J12</text>
<text x="238.7" y="78.3">+3V3</text>
<text x="243.2" y="81.4">R18</text>
<text x="243.8" y="83.4">1K</text>
<text x="263.5" y="78.7">4in1_ESC</text>
<text x="55" y="86.3">C1</text>
<text x="55" y="89.1">1uF</text>
<text x="244.3" y="88.2">JP2</text>
<text x="32.9" y="92.4">GND</text>
<text x="50" y="95.6">GND</text>
<text x="236.1" y="90">Current_Sense_Jumper</text>
<text x="258.3" y="95.6">GND</text>
<text x="25" y="113.7" transform="rotate(-90 25 113.7)">10K</text>
<text x="27" y="113.7" transform="rotate(-90 27 113.7)">R12</text>
<text x="115" y="112.8">+3V3</text>
<text x="35.6" y="119">C23</text>
<text x="115.8" y="118.7">R15</text>
<text x="25" y="120.7" transform="rotate(-90 25 120.7)">1K</text>
<text x="27" y="121.3" transform="rotate(-90 27 121.3)">R13</text>
<text x="35.6" y="121.5">1uF</text>
<text x="54.5" y="120.5">+3V3</text>
<text x="63.2" y="124.1">3V3</text>
<text x="93.2" y="125.3">TXD0</text>
<text x="93.5" y="122.8">IO22</text>
<text x="93.5" y="120.2">IO23</text>
<text x="115.8" y="120.5">4K7</text>
<text x="121.4" y="122">R17</text>
<text x="121.4" y="124.1">4K7</text>
<text x="131.9" y="122.8">J4</text>
<text x="134.9" y="120.2">GND</text>
<text x="163.7" y="125.6">+3V3</text>
<text x="177.7" y="125.6">+3V3</text>
<text x="308.1" y="124.1">+BATT</text>
<text x="319.3" y="124.1">+BATT</text>
<text x="330.7" y="124.1">+BATT</text>
<text x="25.9" y="129.1">GND</text>
<text x="63.2" y="126.6">EN</text>
<text x="63.2" y="129.1">SENSOR_VP</text>
<text x="63.2" y="131.7">SENSOR_VN</text>
<text x="92.9" y="127.9">RXD0</text>
<text x="93.5" y="130.4">IO21</text>
<text x="116.4" y="130.4">+3V3</text>
<text x="160.2" y="126.6">IN</text>
<text x="169.4" y="131.7">GND</text>
<text x="174.2" y="126.6">IN</text>
<text x="183.4" y="131.7">GND</text>
<text x="18.9" y="135">+3V3</text>
<text x="29.1" y="135">+3V3</text>
<text x="63.2" y="134.2">IO34</text>
<text x="63.2" y="136.8">IO35</text>
<text x="93.5" y="135.5">IO19</text>
<text x="95.2" y="132.9">NC</text>
<text x="123.7" y="137.5">GND</text>
<text x="129.2" y="136.1">I2C</text>
<text x="159.5" y="136.8">J10</text>
<text x="166.4" y="133.1">IO32</text>
<text x="174.1" y="136.8">J8</text>
<text x="180.3" y="133.1">IO23</text>
<text x="279.4" y="135.5">C14</text>
<text x="294.3" y="136.1">C17</text>
<text x="304.9" y="136.4">C8</text>
<text x="314.1" y="132">C6</text>
<text x="314.1" y="134.8">47uF</text>
<text x="325.3" y="132">C15</text>
<text x="325.3" y="134.8">47uF</text>
<text x="336.7" y="132">C16</text>
<text x="336.7" y="134.8">47uF</text>
<text x="24.9" y="141.8">C11</text>
<text x="35.1" y="141.8">C10</text>
<text x="63.2" y="139.3">IO32</text>
<text x="63.2" y="141.8">IO33</text>
<text x="93.5" y="143.1">IO17</text>
<text x="93.5" y="138">IO18</text>
<text x="94.7" y="140.6">IO5</text>
<text x="160" y="141.8">IN</text>
<text x="173.8" y="141.8">SW</text>
<text x="279.4" y="138">1uF</text>
<text x="294.3" y="138.9">47uF</text>
<text x="304.9" y="139.1">47uF</text>
<text x="309.1" y="141.8">GND</text>
<text x="320.3" y="141.8">GND</text>
<text x="331.7" y="141.8">GND</text>
<text x="24.9" y="144.4">47uF</text>
<text x="35.1" y="144.4">100nF</text>
<text x="63.2" y="144.4">IO25</text>
<text x="63.2" y="146.9">IO26</text>
<text x="63.2" y="149.5">IO27</text>
<text x="93.5" y="145.6">IO16</text>
<text x="94.7" y="148.2">IO4</text>
<text x="166.4" y="148.3">IO25</text>
<text x="169.4" y="146.9">GND</text>
<text x="180.3" y="148.3">IO15</text>
<text x="183.4" y="146.9">GND</text>
<text x="214.9" y="150">GND</text>
<text x="225.8" y="148.7">DRVOFF</text>
<text x="255.6" y="147.4">VM</text>
<text x="274.1" y="145.6">GND</text>
<text x="289.3" y="145.9">GND</text>
<text x="300" y="146.2">GND</text>
<text x="19.6" y="150.2">GND</text>
<text x="29.7" y="150.2">GND</text>
<text x="63.2" y="152">IO14</text>
<text x="63.2" y="154.5">IO12</text>
<text x="88.8" y="153.3">GND-PAD</text>
<text x="94" y="155.8">GND</text>
<text x="94.7" y="150.7">IO0</text>
<text x="112.9" y="154.9">SW1</text>
<text x="160" y="152">J11</text>
<text x="174.1" y="152">J6</text>
<text x="225.8" y="153.8">SLEEP_N</text>
<text x="253.3" y="152.5">OUT1</text>
<text x="55.1" y="160.9">GND</text>
<text x="63.2" y="157.1">GND</text>
<text x="70.7" y="159" transform="rotate(-90 70.7 159)">GND</text>
<text x="73.3" y="159" transform="rotate(-90 73.3 159)">IO13</text>
<text x="91" y="159" transform="rotate(-90 91 159)">IO15</text>
<text x="93.6" y="159" transform="rotate(-90 93.6 159)">IO2</text>
<text x="102.1" y="159.6">GND</text>
<text x="112.9" y="157.7">SW_Push</text>
<text x="225.8" y="158.9">EN_IN1</text>
<text x="263.9" y="158.6">D7</text>
<text x="274.7" y="159.6">D8</text>
<text x="277.9" y="161.9">100nF</text>
<text x="279.4" y="157.3">C18</text>
<text x="292.8" y="158.7">J5</text>
<text x="292.8" y="161.5">Conn_01x02_Male</text>
<text x="109.7" y="165.4">GND</text>
<text x="211.8" y="167.5">TP1</text>
<text x="225.8" y="163.9">PH_IN2</text>
<text x="264.4" y="162.7">1500</text>
<text x="264.9" y="164.9">R19</text>
<text x="67.8" y="169.8">GND</text>
<text x="206.6" y="169.3">TestPoint</text>
<text x="225.8" y="169">FAULT_N</text>
<text x="253.3" y="169">OUT2</text>
<text x="206.3" y="177.6">C_Small</text>
<text x="210.6" y="175.6">C13</text>
<text x="222.3" y="175.4">R4</text>
<text x="222.3" y="177.9">1K</text>
<text x="225.8" y="174.1">IPROPI</text>
<text x="254.2" y="174.1">GND</text>
<text x="261.6" y="178.7">GND</text>
<text x="216.4" y="183.7">GND</text>
<text x="237.8" y="180.6" transform="rotate(-90 237.8 180.6)">DIAG</text>
<text x="241.7" y="180.6" transform="rotate(-90 241.7 180.6)">SR</text>
<text x="245.5" y="180.6" transform="rotate(-90 245.5 180.6)">ITRIP</text>
<text x="249.3" y="180.6" transform="rotate(-90 249.3 180.6)">MODE</text>
<text x="234.9" y="191.4">GND</text>
<text x="34.6" y="258.1">H1</text>
<text x="34.6" y="260.9">MountingHole</text>
<text x="42.2" y="258.1">H2</text>
<text x="42.2" y="260.9">MountingHole</text>
<text x="42.2" y="266.4">H3</text>
<text x="42.2" y="269.2">MountingHole</text>
<text x="35.3" y="271.4">H4</text>
<text x="35.3" y="273.9">MountingHole</text>
</g>
<g font-size="1.8" fill="#0000c2">
<text x="71.1" y="25.2">Power</text>
<text x="77.9" y="25.2">LED</text>
<text x="85.1" y="25.2">Status</text>
<text x="92.2" y="25.2">LED</text>
<text x="18.4" y="100.7">Battery</text>
<text x="26.3" y="100.7">Voltage</text>
<text x="34.5" y="100.7">Measurement</text>
</g>
<g font-size="1.8" fill="#0f0f0f">
<text x="22.6" y="39.7">SHDN</text>
<text x="89.9" y="48.7" transform="rotate(-90 89.9 48.7)">TX</text>
<text x="179.1" y="63.2">ESC+</text>
<text x="119.8" y="66.4">IO2</text>
<text x="34.9" y="74">EN</text>
<text x="34.9" y="76.6">TX</text>
<text x="250.2" y="72.1">ESC4</text>
<text x="250.2" y="74.7">ESC3</text>
<text x="250.2" y="77.2">ESC2</text>
<text x="34.9" y="79.1">RX</text>
<text x="61.6" y="82.3">EN</text>
<text x="250.2" y="79.7">ESC1</text>
<text x="251.4" y="82.3">RX2</text>
<text x="34.9" y="84.2">BOOT</text>
<text x="177.8" y="86.1" transform="rotate(-90 177.8 86.1)">SVN</text>
<text x="185.4" y="85.8" transform="rotate(-90 185.4 85.8)">SVP</text>
<text x="243.1" y="84.8">IO34</text>
<text x="24.1" y="107.7">ESC+</text>
<text x="34.3" y="115.3">BAT_ADC</text>
<text x="104.1" y="119.1">IO23</text>
<text x="54.5" y="125.5">EN</text>
<text x="104.1" y="124.2">TX</text>
<text x="104.1" y="121.7">SCL</text>
<text x="53.3" y="130.5">SVN</text>
<text x="53.4" y="128">SVP</text>
<text x="104.1" y="129.3">SDA</text>
<text x="104.1" y="126.7">RX</text>
<text x="270.7" y="131.8">ESC+</text>
<text x="49" y="135.6">BAT_ADC</text>
<text x="52.6" y="133.1">IO34</text>
<text x="104.1" y="134.4">ESC1</text>
<text x="104.1" y="136.9">ESC2</text>
<text x="285.9" y="132.1">ESC+</text>
<text x="296.6" y="132.3">ESC+</text>
<text x="52.6" y="143.2">IO25</text>
<text x="52.6" y="140.7">IO33</text>
<text x="52.6" y="138.2">IO32</text>
<text x="104.1" y="139.4">ESC3</text>
<text x="104.1" y="142">ESC4</text>
<text x="166.4" y="143.2">IO33</text>
<text x="180.3" y="143.2">SHDN</text>
<text x="49.8" y="148.3">NSLEEP</text>
<text x="52.6" y="145.8">IO26</text>
<text x="104.1" y="144.5">RX2</text>
<text x="104.1" y="149.6">BOOT</text>
<text x="104.1" y="147.1">IO4</text>
<text x="263.7" y="146.3">ESC+</text>
<text x="45.3" y="153.4">PUSHER1_IN</text>
<text x="48.8" y="150.9">IPUSHER</text>
<text x="213.1" y="152.6">NSLEEP</text>
<text x="285.7" y="151.6" transform="rotate(-90 285.7 151.6)">PUSHER1</text>
<text x="208.6" y="157.7">PUSHER1_IN</text>
<text x="208.6" y="162.8">PUSHER2_IN</text>
<text x="89.9" y="169.7" transform="rotate(-90 89.9 169.7)">IO15</text>
<text x="92.4" y="168.4" transform="rotate(-90 92.4 168.4)">IO2</text>
<text x="207" y="173">IPUSHER</text>
<text x="72.1" y="177" transform="rotate(-90 72.1 177)">PUSHER2_IN</text>
<text x="285.7" y="177.1" transform="rotate(-90 285.7 177.1)">PUSHER2</text>
</g>
<g font-size="1.8" fill="#a90000">
<text x="75.9" y="42" transform="rotate(-90 75.9 42)">2</text>
<text x="89.9" y="40.1" transform="rotate(-90 89.9 40.1)">2</text>
<text x="75.9" y="47.1" transform="rotate(-90 75.9 47.1)">1</text>
<text x="89.9" y="45.2" transform="rotate(-90 89.9 45.2)">1</text>
<text x="125" y="46.1">1</text>
<text x="125" y="53.1">1</text>
<text x="149.8" y="58.2">1</text>
<text x="156.6" y="55.3" transform="rotate(-90 156.6 55.3)">3</text>
<text x="138.2" y="63.6" transform="rotate(-90 138.2 63.6)">3</text>
<text x="156.6" y="62.9" transform="rotate(-90 156.6 62.9)">2</text>
<text x="186" y="63.2">1</text>
<text x="133" y="66.4">1</text>
<text x="138.2" y="71.2" transform="rotate(-90 138.2 71.2)">2</text>
<text x="248.2" y="69.6">1</text>
<text x="253.3" y="69.6">2</text>
<text x="256.5" y="67.1">1</text>
<text x="256.5" y="69.6">2</text>
<text x="32.3" y="76.6">5</text>
<text x="32.3" y="74">6</text>
<text x="196.5" y="74.7">1</text>
<text x="256.5" y="72.1">3</text>
<text x="256.5" y="74.7">4</text>
<text x="256.5" y="77.2">5</text>
<text x="32.3" y="81.7">3</text>
<text x="32.3" y="79.1">4</text>
<text x="256.5" y="79.8">6</text>
<text x="256.5" y="82.3">7</text>
<text x="32.3" y="86.7">1</text>
<text x="32.3" y="84.2">2</text>
<text x="248.2" y="84.8">1</text>
<text x="253.3" y="84.8">2</text>
<text x="256.5" y="84.8">8</text>
<text x="260.1" y="90.1" transform="rotate(-90 260.1 90.1)">MP</text>
<text x="100.3" y="119.1">37</text>
<text x="59" y="122.9">2</text>
<text x="59" y="125.5">3</text>
<text x="100.3" y="124.2">35</text>
<text x="100.3" y="121.7">36</text>
<text x="126.9" y="124.2">4</text>
<text x="130.6" y="122.4" transform="rotate(-90 130.6 122.4)">MP</text>
<text x="59" y="128">4</text>
<text x="59" y="130.6">5</text>
<text x="100.3" y="131.8">32</text>
<text x="100.3" y="129.3">33</text>
<text x="100.3" y="126.7">34</text>
<text x="126.9" y="131.8">1</text>
<text x="126.9" y="129.3">2</text>
<text x="126.9" y="126.7">3</text>
<text x="163.8" y="130.6">2</text>
<text x="163.8" y="128">3</text>
<text x="177.7" y="130.6">2</text>
<text x="177.7" y="128">3</text>
<text x="59" y="133.1">6</text>
<text x="59" y="135.6">7</text>
<text x="100.3" y="136.9">30</text>
<text x="100.3" y="134.4">31</text>
<text x="163.8" y="133.1">1</text>
<text x="177.7" y="133.1">1</text>
<text x="58.4" y="143.3">10</text>
<text x="59" y="138.2">8</text>
<text x="59" y="140.7">9</text>
<text x="100.3" y="142">28</text>
<text x="100.3" y="139.4">29</text>
<text x="163.8" y="143.3">3</text>
<text x="177.7" y="143.3">3</text>
<text x="58.4" y="145.8">11</text>
<text x="58.4" y="148.3">12</text>
<text x="100.3" y="149.6">25</text>
<text x="100.3" y="147.1">26</text>
<text x="100.3" y="144.5">27</text>
<text x="163.8" y="148.3">1</text>
<text x="163.8" y="145.8">2</text>
<text x="177.7" y="148.3">1</text>
<text x="177.7" y="145.8">2</text>
<text x="222.3" y="147.6">8</text>
<text x="260.4" y="146.3">4</text>
<text x="58.4" y="150.9">13</text>
<text x="58.4" y="153.4">14</text>
<text x="59" y="156">1</text>
<text x="100.3" y="154.7">38</text>
<text x="100.3" y="152.1">39</text>
<text x="222.3" y="152.7">3</text>
<text x="260.4" y="151.4">7</text>
<text x="222.3" y="157.7">9</text>
<text x="288.2" y="159.8">1</text>
<text x="288.2" y="157.2">2</text>
<text x="69.6" y="163.9" transform="rotate(-90 69.6 163.9)">15</text>
<text x="72.1" y="163.9" transform="rotate(-90 72.1 163.9)">16</text>
<text x="89.9" y="163.9" transform="rotate(-90 89.9 163.9)">23</text>
<text x="92.5" y="163.9" transform="rotate(-90 92.5 163.9)">24</text>
<text x="221.7" y="162.8">10</text>
<text x="222.3" y="167.9">1</text>
<text x="260.4" y="167.9">5</text>
<text x="222.3" y="173">2</text>
<text x="260.4" y="173">6</text>
<text x="236.7" y="184.7" transform="rotate(-90 236.7 184.7)">11</text>
<text x="240.5" y="184.7" transform="rotate(-90 240.5 184.7)">12</text>
<text x="244.3" y="184.7" transform="rotate(-90 244.3 184.7)">13</text>
<text x="248.2" y="184.7" transform="rotate(-90 248.2 184.7)">14</text>
</g>
<g font-size=".5" fill="#840000">
<text x="258.9" y="87.2">Mounting</text>
<text x="129.3" y="123.2">Mounting</text>
</g>
</svg>
